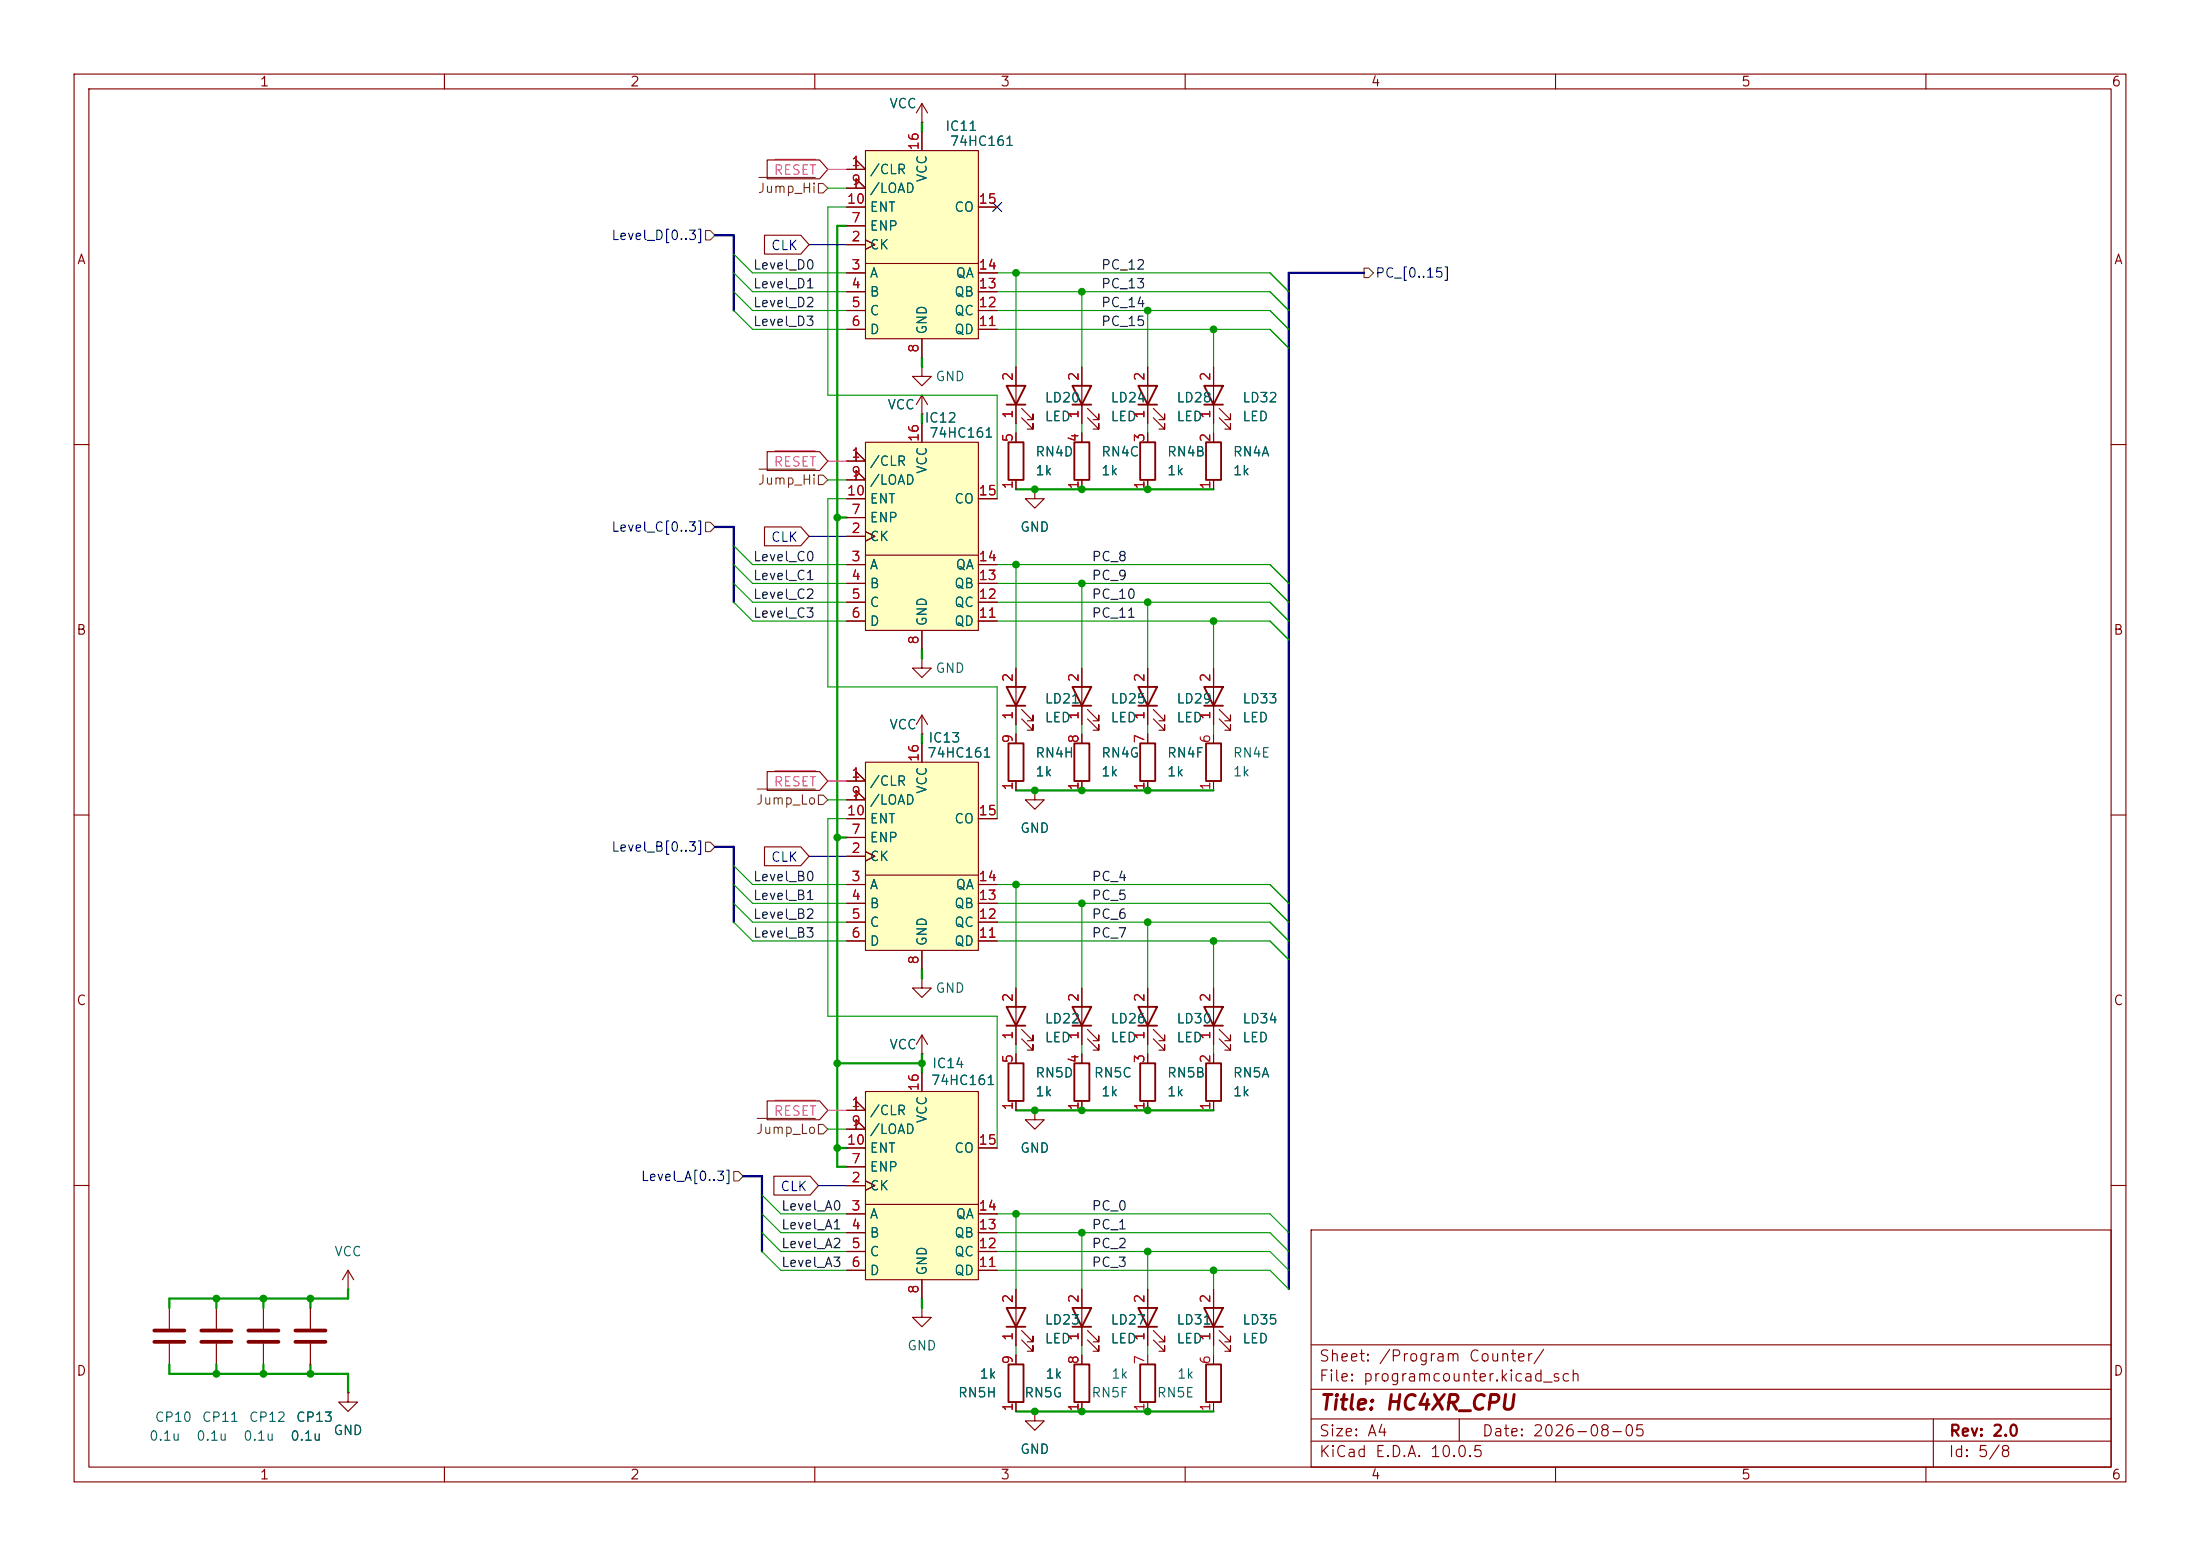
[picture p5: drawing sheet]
<svg xmlns="http://www.w3.org/2000/svg" width="297mm" height="210mm" viewBox="0 0 297 210" stroke-linecap="round" stroke-linejoin="round" font-family="sans-serif">
<g fill="none" stroke="#840000" stroke-width=".15">
<path d="M10 10h277v190h-277zM12 12h273v186h-273zM60 10v2M110 10v2M160 10v2M210 10v2M260 10v2M163.8 49.5v7.7M164.6 56.4l1.5 1.5v-.7v.7h-.7M164.6 55.1l1.5 1.5v-.7v.7h-.7M10 60h2M285 60h2"/>
<path d="M146 99.1v1.2M10 110h2M146 105.4v1.3M285 110h2M163.8 142.2v1.3M163.8 148.6v1.3M10 160h2M177 166h108v32h-108zM285 160h2M60 198v2M110 198v2M160 198v2"/>
<path d="M177 194.5h108M177 191.5h108M177 187.5h108M177 181.5h108M197 191.5v3M210 198v2M260 198v2M261 191.5v6.5"/>
</g>
<path d="M162.6 52.1h2.5l-1.3 2.5zM162.6 54.6h2.5M145 100.3h2.1v5.1h-2.1zM162.8 143.5h2v5.1h-2z" fill="none" stroke="#840000" stroke-width=".25"/>
<path d="M116.8 147.3h15.3v25.4h-15.3z" fill="#ffffc2"/>
<g fill="none" stroke="#840000" stroke-width=".15">
<path d="M154.9 49.5v7.7M154.9 58.4v1.3M155.7 56.4l1.5 1.5v-.7v.7h-.7M155.7 55.1l1.5 1.5v-.7v.7h-.7M163.8 58.4v1.3M154.9 64.8v1.2M163.8 64.8v1.2M124.5 99.1h.1M124.5 96.5v2.6M124.5 96.5l-.8 1.3M124.5 96.5l.7 1.3M146 90.2v7.6"/>
<path d="M146.8 97l1.5 1.6v-.8v.8h-.7M146.8 95.8l1.5 1.5v-.8v.8h-.7M154.9 90.2v7.6M154.9 99.1v1.2M155.7 97l1.5 1.6v-.8v.8h-.7M155.7 95.8l1.5 1.5v-.8v.8h-.7M163.8 90.2v7.6M164.6 97l1.5 1.6v-.8v.8h-.7M164.6 95.8l1.5 1.5v-.8v.8h-.7M139.7 106.7v1.3h1.3l-1.3 1.2-1.3-1.2h1.3M139.7 106.7h.1M154.9 105.4v1.3"/>
<path d="M137.2 133.4v7.6M137.9 138.9l1.5 1.6v-.8v.8h-.7M154.9 133.4v7.6M155.7 138.9l1.5 1.6v-.8v.8h-.7M163.8 133.4v7.6M164.6 138.9l1.5 1.6v-.8v.8h-.7M114.3 149.9h2.5l-1.2-1.3v1.3M114.3 152.4h2.5l-1.2-1.3v1.3M114.3 157.5h2.5M114.3 154.9h2.5M116.8 147.3h15.3v25.4h-15.3zM116.8 159.4l1.3 .6-1.3 .7"/>
<path d="M124.5 144.8v2.5M132.1 154.9h2.5M137.2 142.2v1.3M137.2 148.6v1.3M137.9 140.2l1.5 1.5v-.7v.7h-.7M146 142.2v1.3M146 148.6v1.3M155.7 140.2l1.5 1.5v-.7v.7h-.7M164.6 140.2l1.5 1.5v-.7v.7h-.7M22.9 176.5v2.8M29.2 176.5v2.8M114.3 160h2.5"/>
<path d="M114.3 163.8h2.5M114.3 166.4h2.5M114.3 168.9h2.5M114.3 171.5h2.5M116.8 162.6h15.3M124.5 172.7v2.6M132.1 163.8h2.5M132.1 166.4h2.5M132.1 168.9h2.5M132.1 171.5h2.5M154.9 174v7.6M155.7 179.6l1.5 1.5v-.8v.8h-.7"/>
<path d="M22.9 181.4v2.8M29.2 181.4v2.8M155.7 180.8l1.5 1.6v-.8v.8h-.7"/>
</g>
<path d="M20.8 179.6h4.1M27.2 179.6h4M20.8 181.1h4.1M27.2 181.1h4" fill="none" stroke="#840000" stroke-width=".51"/>
<g fill="none" stroke="#840000" stroke-width=".25">
<path d="M153.7 52.1h2.5l-1.3 2.5zM153.7 54.6h2.5M153.9 59.7h2.1v5.1h-2.1zM162.8 59.7h2v5.1h-2zM144.8 92.7h2.5l-1.3 2.6zM144.8 95.3h2.5M153.7 92.7h2.5l-1.3 2.6zM153.7 95.3h2.5M162.6 92.7h2.5l-1.3 2.6zM162.6 95.3h2.5M153.9 100.3h2.1v5.1h-2.1zM135.9 135.9h2.5l-1.2 2.5z"/>
<path d="M135.9 138.4h2.5M153.7 135.9h2.5l-1.3 2.5zM153.7 138.4h2.5M162.6 135.9h2.5l-1.3 2.5zM162.6 138.4h2.5M136.1 143.5h2.1v5.1h-2.1zM145 143.5h2.1v5.1h-2.1zM153.7 176.5h2.5l-1.3 2.6zM153.7 179.1h2.5"/>
</g>
<path d="M116.8 59.7h15.3v25.4h-15.3z" fill="#ffffc2"/>
<g fill="none" stroke="#840000" stroke-width=".15">
<path d="M124.5 16.5h.1M124.5 14v2.5M124.5 14l-.8 1.2M124.5 14l.7 1.2M116.8 59.7h15.3v25.4h-15.3zM124.5 57.2v2.5M146 49.5v7.7M146 58.4v1.3M146.8 56.4l1.5 1.5v-.7v.7h-.7M146.8 55.1l1.5 1.5v-.7v.7h-.7M114.3 62.2h2.5l-1.2-1.2v1.2M114.3 64.8h2.5l-1.2-1.3v1.3"/>
<path d="M114.3 72.4h2.5M114.3 76.2h2.5M114.3 78.7h2.5M114.3 69.9h2.5M114.3 67.3h2.5M116.8 71.8l1.3 .6-1.3 .6M116.8 74.9h15.3M132.1 76.2h2.5M132.1 78.7h2.5M132.1 67.3h2.5M146 64.8v1.2M114.3 81.3h2.5"/>
<path d="M114.3 83.8h2.5M124.5 85.1v2.5M132.1 81.3h2.5M132.1 83.8h2.5M137.2 90.2v7.6M137.2 99.1v1.2M137.9 97l1.5 1.6v-.8v.8h-.7M137.9 95.8l1.5 1.5v-.8v.8h-.7M163.8 99.1v1.2M137.2 105.4v1.3M163.8 105.4v1.3M124.5 132.1v1.3h1.2l-1.2 1.2-1.3-1.2h1.3"/>
<path d="M124.5 132.1h.1M124.5 139.7v2.5M124.5 139.7l-.8 1.3M124.5 139.7l.7 1.3M146 133.4v7.6M146.8 138.9l1.5 1.6v-.8v.8h-.7M124.5 142.2h.1M139.7 149.9v1.2h1.3l-1.3 1.3-1.3-1.3h1.3M139.7 149.9h.1M146.8 140.2l1.5 1.5v-.7v.7h-.7M154.9 142.2v1.3M154.9 148.6v1.3"/>
<path d="M35.6 176.5v2.8M41.9 176.5v2.8M47 174h.1M47 171.5l-.8 1.2M47 171.5l.8 1.2M47 171.5v2.5M124.5 176.5v1.3h1.2l-1.2 1.3-1.3-1.3h1.3M124.5 176.5h.1M35.6 181.4v2.8M41.9 181.4v2.8"/>
</g>
<path d="M144.8 52.1h2.5l-1.3 2.5zM144.8 54.6h2.5M145 59.7h2.1v5.1h-2.1zM135.9 92.7h2.5l-1.2 2.6zM135.9 95.3h2.5M136.1 100.3h2.1v5.1h-2.1zM162.8 100.3h2v5.1h-2zM144.8 135.9h2.5l-1.3 2.5zM144.8 138.4h2.5M153.9 143.5h2.1v5.1h-2.1z" fill="none" stroke="#840000" stroke-width=".25"/>
<path d="M33.5 179.6h4.1M39.9 179.6h4M33.5 181.1h4.1M39.9 181.1h4" fill="none" stroke="#840000" stroke-width=".51"/>
<path d="M116.8 20.3h15.3v25.4h-15.3z" fill="#ffffc2"/>
<g fill="none" stroke="#840000" stroke-width=".15">
<path d="M124.5 17.8v2.5M114.3 22.9h2.5l-1.2-1.3v1.3M114.3 25.4h2.5l-1.2-1.3v1.3M114.3 33h2.5M114.3 36.8h2.5M114.3 39.4h2.5M114.3 30.5h2.5M114.3 27.9h2.5M116.8 20.3h15.3v25.4h-15.3zM116.8 32.4l1.3 .6-1.3 .7M116.8 35.6h15.3M132.1 36.8h2.5"/>
<path d="M132.1 39.4h2.5M132.1 27.9h2.5M114.3 41.9h2.5M114.3 44.5h2.5M124.5 45.7v2.6M132.1 41.9h2.5M132.1 44.5h2.5"/>
</g>
<path d="M116.8 102.9h15.3v25.4h-15.3z" fill="#ffffc2"/>
<g fill="none" stroke="#840000" stroke-width=".15">
<path d="M124.5 16.5h.1M124.5 17.8v2.5M103.2 31.7h4.9l1.1 1.3-1.1 1.3h-4.9zM103.6 21.6h7l1.2 1.3-1.2 1.2h-7zM114.3 22.9h2.5l-1.2-1.3v1.3M114.3 25.4h2.5l-1.2-1.3v1.3M114.3 33h2.5M114.3 36.8h2.5M114.3 39.4h2.5M114.3 30.5h2.5M114.3 27.9h2.5M116.8 32.4l1.3 .6-1.3 .7"/>
<path d="M132.1 36.8h2.5M132.1 39.4h2.5M132.1 27.9h2.5M114.3 41.9h2.5M114.3 44.5h2.5M124.5 55.9h.1M124.5 49.5v1.3h1.2l-1.2 1.3-1.3-1.3h1.3M124.5 49.5h.1M124.5 45.7v2.6M124.5 53.3v2.6M124.5 57.2v2.5M124.5 53.3l-.8 1.3"/>
<path d="M124.5 53.3l.7 1.3M132.1 41.9h2.5M132.1 44.5h2.5M137.2 49.5v7.7M137.2 58.4v1.3M137.9 56.4l1.5 1.5v-.7v.7h-.7M137.9 55.1l1.5 1.5v-.7v.7h-.7M146 49.5v2.6M146 54.6v2.6M146 58.4v1.3M154.9 49.5v2.6M154.9 54.6v2.6"/>
<path d="M154.9 58.4v1.3M163.8 49.5v2.6M163.8 54.6v2.6M163.8 58.4v1.3M103.2 71.1h4.9l1.1 1.3-1.1 1.3h-4.9zM103.6 61h7l1.2 1.2-1.2 1.3h-7zM114.3 62.2h2.5l-1.2-1.2v1.2M114.3 64.8h2.5l-1.2-1.3v1.3M114.3 72.4h2.5M114.3 76.2h2.5M114.3 78.7h2.5M114.3 69.9h2.5"/>
<path d="M114.3 67.3h2.5M116.8 71.8l1.3 .6-1.3 .6M132.1 76.2h2.5M132.1 78.7h2.5M132.1 67.3h2.5M137.2 64.8v1.2M139.7 66v1.3h1.3l-1.3 1.3-1.3-1.3h1.3M139.7 66h.1M146 64.8v1.2M154.9 64.8v1.2M163.8 64.8v1.2M114.3 81.3h2.5"/>
<path d="M114.3 83.8h2.5M124.5 88.9v1.3h1.2l-1.2 1.2-1.3-1.2h1.3M124.5 88.9h.1M124.5 99.1h.1M124.5 85.1v2.5M132.1 81.3h2.5M132.1 83.8h2.5M137.2 90.2v2.5M137.2 95.3v2.5M137.2 99.1v1.2M146 90.2v2.5M146 95.3v2.5"/>
<path d="M146 99.1v1.2M154.9 90.2v2.5M154.9 95.3v2.5M154.9 99.1v1.2M163.8 90.2v2.5M163.8 95.3v2.5M103.2 114.3h4.9l1.1 1.3-1.1 1.2h-4.9zM103.6 104.1h7l1.2 1.3-1.2 1.3h-7zM114.3 105.4h2.5l-1.2-1.3v1.3M114.3 108h2.5l-1.2-1.3v1.3M114.3 115.6h2.5M114.3 119.4h2.5"/>
<path d="M114.3 113h2.5M114.3 110.5h2.5M116.8 102.9h15.3v25.4h-15.3zM116.8 114.9l1.3 .7-1.3 .6M116.8 118.1h15.3M124.5 100.3v2.6M132.1 119.4h2.5M132.1 110.5h2.5M137.2 105.4v1.3M139.7 106.7h.1M146 105.4v1.3M154.9 105.4v1.3"/>
<path d="M114.3 121.9h2.5M114.3 124.5h2.5M114.3 127h2.5M124.5 128.3v2.5M132.1 121.9h2.5M132.1 124.5h2.5M132.1 127h2.5M137.2 133.4v2.5M137.2 138.4v2.6M146 133.4v2.5M146 138.4v2.6M154.9 133.4v2.5"/>
<path d="M154.9 138.4v2.6M163.8 133.4v2.5M163.8 138.4v2.6M103.6 148.6h7l1.2 1.3-1.2 1.2h-7zM104.5 158.7h4.9l1.1 1.3-1.1 1.3h-4.9zM114.3 149.9h2.5l-1.2-1.3v1.3M114.3 152.4h2.5l-1.2-1.3v1.3M114.3 157.5h2.5M114.3 154.9h2.5M116.8 159.4l1.3 .6-1.3 .7M124.5 142.2h.1M124.5 144.8v2.5"/>
<path d="M132.1 154.9h2.5M137.2 142.2v1.3M137.2 148.6v1.3M139.7 149.9h.1M146 142.2v1.3M146 148.6v1.3M154.9 142.2v1.3M154.9 148.6v1.3M163.8 142.2v1.3M163.8 148.6v1.3M41.9 176.5v2.8M114.3 160h2.5"/>
<path d="M114.3 163.8h2.5M114.3 166.4h2.5M114.3 168.9h2.5M114.3 171.5h2.5M124.5 172.7v2.6M132.1 163.8h2.5M132.1 166.4h2.5M132.1 168.9h2.5M132.1 171.5h2.5M137.2 174v7.6M137.9 179.6l1.5 1.5v-.8v.8h-.7M146 174v7.6"/>
<path d="M146.8 179.6l1.5 1.5v-.8v.8h-.7M154.9 174v2.5M154.9 179.1v2.5M163.8 174v7.6M164.6 179.6l1.5 1.5v-.8v.8h-.7M41.9 181.4v2.8M47 188v1.2h1.3l-1.3 1.3-1.3-1.3h1.3M47 188h.1M137.2 182.9v1.3M137.2 189.2v1.3M137.9 180.8l1.5 1.6v-.8v.8h-.7M139.7 190.5v1.3h1.3l-1.3 1.2-1.3-1.2h1.3"/>
<path d="M139.7 190.5h.1M146 182.9v1.3M146 189.2v1.3M146.8 180.8l1.5 1.6v-.8v.8h-.7M154.9 182.9v1.3M154.9 189.2v1.3M163.8 182.9v1.3M163.8 189.2v1.3M164.6 180.8l1.5 1.6v-.8v.8h-.7"/>
</g>
<g fill="none" stroke="#840000" stroke-width=".25">
<path d="M135.9 52.1h2.5l-1.2 2.5zM135.9 54.6h2.5M136.1 59.7h2.1v5.1h-2.1zM135.9 176.5h2.5l-1.2 2.6zM135.9 179.1h2.5M144.8 176.5h2.5l-1.3 2.6zM144.8 179.1h2.5M162.6 176.5h2.5l-1.3 2.6zM162.6 179.1h2.5M136.1 184.2h2.1v5h-2.1zM145 184.2h2.1v5h-2.1zM153.9 184.2h2.1v5h-2.1z"/>
<path d="M162.8 184.2h2v5h-2z"/>
</g>
<g fill="none" stroke="#725600" stroke-width=".15">
<path d="M95.2 31.1h.7l.6 .7-.6 .6h-.7zM102.5 24h7.6M110.5 24.8h.6l.7 .6-.7 .6h-.6zM184.1 36.2h.7l.6 .6-.6 .7h-.7zM95.2 70.5h.7l.6 .6-.6 .7h-.7zM102.5 63.3h7.6M110.5 64.1h.6l.7 .7-.7 .6h-.6zM95.2 113.7h.7l.6 .6-.6 .6h-.7zM102.2 106.5h7.9M110.5 107.3h.6l.7 .7-.7 .6h-.6zM99.1 158.1h.6l.6 .7-.6 .6h-.6zM102.2 151h7.9"/>
<path d="M110.5 151.8h.6l.7 .6-.7 .6h-.6z"/>
</g>
<path d="M104.6 21.5h5.5M111.8 22.9h2.5M104.6 60.9h5.5M111.8 62.2h2.5M104.6 104.1h5.5M111.8 105.4h2.5M104.6 148.5h5.5M111.8 149.9h2.5" fill="none" stroke="#ff00d1" stroke-width=".15"/>
<path d="M96.5 31.8h2.6v10.1M184.1 36.8h-10.1v137.2M96.5 71.1h2.6v10.2M96.5 114.3h2.6v10.2M100.3 158.8h2.6v10.1" fill="none" stroke="#000084" stroke-width=".3"/>
<g fill="none" stroke="#009600" stroke-width=".15">
<path d="M99.1 39.4l2.5 2.5h12.7M99.1 36.8l2.5 2.6h12.7M99.1 34.3l2.5 2.5h12.7M111.8 25.4h2.5M114.3 27.9h-2.5v25.4h22.8v14M134.6 39.4h36.8l2.6 2.5M134.6 36.8h36.8l2.6 2.6M137.2 36.8v12.7M146 39.4v10.1M99.1 41.9l2.5 2.6h12.7M134.6 44.5h36.8l2.6 2.5M134.6 41.9h36.8l2.6 2.6"/>
<path d="M137.2 57.2v1.2M146 57.2v1.2M154.9 41.9v7.6M154.9 57.2v1.2M163.8 44.5v5M163.8 57.2v1.2M99.1 76.2l2.5 2.5h12.7M99.1 78.7l2.5 2.6h12.7M99.1 73.7l2.5 2.5h12.7M111.8 64.8h2.5M114.3 67.3h-2.5v25.4h22.8v17.8M134.6 78.7h36.8l2.6 2.6"/>
<path d="M134.6 76.2h36.8l2.6 2.5M137.2 76.2v14M146 78.7v11.5M99.1 81.3l2.5 2.5h12.7M134.6 81.3h36.8l2.6 2.5M134.6 83.8h36.8l2.6 2.6M137.2 97.8v1.3M146 97.8v1.3M154.9 81.3v8.9M154.9 97.8v1.3M163.8 83.8v6.4M163.8 97.8v1.3"/>
<path d="M99.1 116.8l2.5 2.6h12.7M99.1 119.4l2.5 2.5h12.7M111.8 108h2.5M114.3 110.5h-2.5v26.7h22.8v17.7M134.6 119.4h36.8l2.6 2.5M137.2 119.4v14M99.1 124.5l2.5 2.5h12.7M99.1 121.9l2.5 2.6h12.7M134.6 121.9h36.8l2.6 2.6M134.6 127h36.8l2.6 2.5M134.6 124.5h36.8l2.6 2.5M146 121.9v11.5"/>
<path d="M154.9 124.5v8.9M163.8 127v6.4M111.8 152.4h2.5M137.2 141v1.2M146 141v1.2M154.9 141v1.2M163.8 141v1.2M102.9 161.3l2.5 2.5h8.9M102.9 163.8l2.5 2.6h8.9M102.9 166.4l2.5 2.5h8.9M102.9 168.9l2.5 2.6h8.9M134.6 163.8h36.8l2.6 2.6"/>
<path d="M134.6 166.4h36.8l2.6 2.5M134.6 168.9h36.8l2.6 2.6M134.6 171.5h36.8l2.6 2.5M137.2 163.8v10.2M146 166.4v7.6M154.9 168.9v5.1M163.8 171.5v2.5M137.2 181.6v1.3M146 181.6v1.3M154.9 181.6v1.3M163.8 181.6v1.3"/>
</g>
<g fill="none" stroke="#009600" stroke-width=".3">
<path d="M124.5 16.5v1.3M114.3 30.5h-1.3v127h1.3M124.5 48.3v1.2M124.5 55.9v1.3M113 69.9h1.3M137.2 66h26.6M124.5 87.6v1.3M124.5 99.1v1.2M113 113h1.3M137.2 106.7h26.6M124.5 130.8v1.3M113 154.9h1.3"/>
<path d="M113 143.5h11.5M124.5 142.2v2.6M137.2 149.9h26.6M29.2 175.3v1.2M35.6 175.3v1.2M41.9 175.3v1.2M47 174v1.3h-24.1v1.2M124.5 175.3v1.2M22.9 184.2v1.2h24.1v2.6M29.2 184.2v1.2M35.6 184.2v1.2M41.9 184.2v1.2"/>
<path d="M137.2 190.5h26.6"/>
</g>
<path d="M109.2 33h5.1M109.2 72.4h5.1M109.2 115.6h5.1M110.5 160h3.8" fill="none" stroke="#0000c2" stroke-width=".15"/>
<path d="M134 27.3l1.2 1.2M135.2 27.3l-1.2 1.2" fill="none" stroke="#000084" stroke-width=".15"/>
<g fill="#009600" stroke="#009600" stroke-width=".14">
<circle cx="154.9" cy="124.5" r=".46"/>
<circle cx="154.9" cy="106.7" r=".46"/>
<circle cx="146" cy="106.7" r=".46"/>
<circle cx="113" cy="69.9" r=".46"/>
<circle cx="139.7" cy="106.7" r=".46"/>
<circle cx="137.2" cy="119.4" r=".46"/>
<circle cx="163.8" cy="83.8" r=".46"/>
<circle cx="154.9" cy="81.3" r=".46"/>
<circle cx="146" cy="78.7" r=".46"/>
<circle cx="154.9" cy="66" r=".46"/>
<circle cx="139.7" cy="66" r=".46"/>
<circle cx="137.2" cy="76.2" r=".46"/>
<circle cx="146" cy="39.4" r=".46"/>
<circle cx="137.2" cy="36.8" r=".46"/>
<circle cx="163.8" cy="44.5" r=".46"/>
<circle cx="154.9" cy="41.9" r=".46"/>
<circle cx="146" cy="66" r=".46"/>
<circle cx="154.9" cy="190.5" r=".46"/>
<circle cx="146" cy="190.5" r=".46"/>
<circle cx="139.7" cy="190.5" r=".46"/>
<circle cx="146" cy="166.4" r=".46"/>
<circle cx="137.2" cy="163.8" r=".46"/>
<circle cx="163.8" cy="127" r=".46"/>
<circle cx="146" cy="121.9" r=".46"/>
<circle cx="139.7" cy="149.9" r=".46"/>
<circle cx="154.9" cy="149.9" r=".46"/>
<circle cx="146" cy="149.9" r=".46"/>
<circle cx="163.8" cy="171.5" r=".46"/>
<circle cx="154.9" cy="168.9" r=".46"/>
<circle cx="41.9" cy="175.3" r=".46"/>
<circle cx="41.9" cy="185.4" r=".46"/>
<circle cx="35.6" cy="185.4" r=".46"/>
<circle cx="29.2" cy="185.4" r=".46"/>
<circle cx="35.6" cy="175.3" r=".46"/>
<circle cx="29.2" cy="175.3" r=".46"/>
<circle cx="113" cy="113" r=".46"/>
<circle cx="113" cy="143.5" r=".46"/>
<circle cx="113" cy="154.9" r=".46"/>
<circle cx="124.5" cy="143.5" r=".46"/>
</g>
<text font-size="2" fill="#840000" x="178" y="190.8">Title: HC4XR_CPU</text>
<g font-size="1.5" fill="#840000">
<text x="178" y="184.1">Sheet: /Program Counter/</text>
<text x="178" y="186.8">File: programcounter.kicad_sch</text>
<text x="178" y="197">KiCad E.D.A. 10.0.5</text>
<text x="178" y="194.2">Size: A4</text>
<text x="200" y="194.2">Date: 2026-08-05</text>
<text x="263" y="197">Id: 5/8</text>
<text x="263" y="194.2">Rev: 2.0</text>
</g>
<g font-size="1.3" fill="#840000">
<text x="35" y="12">1</text>
<text x="85" y="12">2</text>
<text x="135" y="12">3</text>
<text x="185" y="12">4</text>
<text x="235" y="12">5</text>
<text x="285" y="12">6</text>
<text x="10.3" y="36">A</text>
<text x="285.3" y="36">A</text>
<text x="10.2" y="86">B</text>
<text x="285.2" y="86">B</text>
<text x="10.2" y="136">C</text>
<text x="285.2" y="136">C</text>
<text x="10.2" y="186">D</text>
<text x="285.2" y="186">D</text>
<text x="35" y="200">1</text>
<text x="85" y="200">2</text>
<text x="135" y="200">3</text>
<text x="185" y="200">4</text>
<text x="235" y="200">5</text>
<text x="285" y="200">6</text>
</g>
<g font-size="1.3" fill="#006464">
<text x="120" y="14.9">VCC</text>
<text x="127.5" y="18">IC11</text>
<text x="117.3" y="23.8">/CLR</text>
<text x="128.1" y="20">74HC161</text>
<text x="117.3" y="26.4">/LOAD</text>
<text x="117.3" y="28.9">ENT</text>
<text x="125.4" y="24.7" transform="rotate(-90 125.4 24.7)">VCC</text>
<text x="128.7" y="28.9">CO</text>
<text x="117.3" y="34">CK</text>
<text x="117.3" y="31.4">ENP</text>
<text x="117.3" y="37.8">A</text>
<text x="117.3" y="40.3">B</text>
<text x="128.7" y="40.3">QB</text>
<text x="128.9" y="37.8">QA</text>
<text x="117.3" y="42.9">C</text>
<text x="117.3" y="45.4">D</text>
<text x="125.4" y="45.2" transform="rotate(-90 125.4 45.2)">GND</text>
<text x="128.7" y="45.4">QD</text>
<text x="128.7" y="42.9">QC</text>
<text x="126.2" y="51.8">GND</text>
<text x="119.7" y="55.6">VCC</text>
<text x="124.7" y="57.4">IC12</text>
<text x="125.3" y="59.4">74HC161</text>
<text x="141" y="54.6">LD20</text>
<text x="141" y="57.2">LED</text>
<text x="149.8" y="54.6">LD24</text>
<text x="149.8" y="57.2">LED</text>
<text x="158.7" y="54.6">LD28</text>
<text x="158.7" y="57.2">LED</text>
<text x="167.6" y="54.6">LD32</text>
<text x="167.6" y="57.2">LED</text>
<text x="117.3" y="63.2">/CLR</text>
<text x="117.3" y="65.7">/LOAD</text>
<text x="125.4" y="64.1" transform="rotate(-90 125.4 64.1)">VCC</text>
<text x="139.7" y="61.9">RN4D</text>
<text x="139.7" y="64.5">1k</text>
<text x="148.6" y="61.9">RN4C</text>
<text x="148.6" y="64.5">1k</text>
<text x="157.5" y="61.9">RN4B</text>
<text x="157.5" y="64.5">1k</text>
<text x="166.4" y="61.9">RN4A</text>
<text x="166.4" y="64.5">1k</text>
<text x="117.3" y="70.8">ENP</text>
<text x="117.3" y="68.3">ENT</text>
<text x="128.7" y="68.3">CO</text>
<text x="117.3" y="73.4">CK</text>
<text x="117.3" y="77.2">A</text>
<text x="128.9" y="77.2">QA</text>
<text x="137.6" y="72.1">GND</text>
<text x="117.3" y="79.7">B</text>
<text x="117.3" y="82.2">C</text>
<text x="128.7" y="82.2">QC</text>
<text x="128.7" y="79.7">QB</text>
<text x="117.3" y="84.8">D</text>
<text x="125.4" y="84.6" transform="rotate(-90 125.4 84.6)">GND</text>
<text x="128.7" y="84.8">QD</text>
<text x="126.2" y="91.1">GND</text>
<text x="141" y="95.3">LD21</text>
<text x="149.8" y="95.3">LD25</text>
<text x="158.7" y="95.3">LD29</text>
<text x="167.6" y="95.3">LD33</text>
<text x="120" y="98.8">VCC</text>
<text x="125.2" y="100.5">IC13</text>
<text x="141" y="97.8">LED</text>
<text x="149.8" y="97.8">LED</text>
<text x="158.7" y="97.8">LED</text>
<text x="167.6" y="97.8">LED</text>
<text x="117.3" y="106.4">/CLR</text>
<text x="125.1" y="102.6">74HC161</text>
<text x="125.4" y="107.2" transform="rotate(-90 125.4 107.2)">VCC</text>
<text x="139.7" y="102.6">RN4H</text>
<text x="139.7" y="105.1">1k</text>
<text x="148.6" y="102.6">RN4G</text>
<text x="148.6" y="105.1">1k</text>
<text x="157.5" y="102.6">RN4F</text>
<text x="157.5" y="105.1">1k</text>
<text x="166.4" y="102.6">RN4E</text>
<text x="166.4" y="105.1">1k</text>
<text x="117.3" y="114">ENP</text>
<text x="117.3" y="108.9">/LOAD</text>
<text x="117.3" y="111.5">ENT</text>
<text x="128.7" y="111.5">CO</text>
<text x="137.6" y="112.7">GND</text>
<text x="117.3" y="116.5">CK</text>
<text x="117.3" y="120.3">A</text>
<text x="117.3" y="122.9">B</text>
<text x="117.3" y="125.4">C</text>
<text x="128.7" y="125.4">QC</text>
<text x="128.7" y="122.9">QB</text>
<text x="128.9" y="120.3">QA</text>
<text x="117.3" y="128">D</text>
<text x="125.4" y="127.8" transform="rotate(-90 125.4 127.8)">GND</text>
<text x="128.7" y="128">QD</text>
<text x="126.2" y="134.3">GND</text>
<text x="120" y="141.9">VCC</text>
<text x="141" y="138.4">LD22</text>
<text x="141" y="141">LED</text>
<text x="149.8" y="138.4">LD26</text>
<text x="149.8" y="141">LED</text>
<text x="158.7" y="138.4">LD30</text>
<text x="158.7" y="141">LED</text>
<text x="167.6" y="138.4">LD34</text>
<text x="167.6" y="141">LED</text>
<text x="125.6" y="146.8">74HC161</text>
<text x="125.7" y="144.5">IC14</text>
<text x="139.7" y="145.7">RN5D</text>
<text x="139.7" y="148.3">1k</text>
<text x="147.6" y="145.7">RN5C</text>
<text x="148.6" y="148.3">1k</text>
<text x="157.5" y="145.7">RN5B</text>
<text x="157.5" y="148.3">1k</text>
<text x="166.4" y="145.7">RN5A</text>
<text x="166.4" y="148.3">1k</text>
<text x="117.3" y="150.8">/CLR</text>
<text x="117.3" y="153.4">/LOAD</text>
<text x="117.3" y="155.9">ENT</text>
<text x="125.4" y="151.7" transform="rotate(-90 125.4 151.7)">VCC</text>
<text x="128.7" y="155.9">CO</text>
<text x="137.6" y="155.9">GND</text>
<text x="117.3" y="161">CK</text>
<text x="117.3" y="158.4">ENP</text>
<text x="117.3" y="164.8">A</text>
<text x="117.3" y="167.3">B</text>
<text x="128.7" y="167.3">QB</text>
<text x="128.9" y="164.8">QA</text>
<text x="45" y="169.9">VCC</text>
<text x="117.3" y="169.9">C</text>
<text x="117.3" y="172.4">D</text>
<text x="125.4" y="172.2" transform="rotate(-90 125.4 172.2)">GND</text>
<text x="128.7" y="172.4">QD</text>
<text x="128.7" y="169.9">QC</text>
<text x="141" y="179.1">LD23</text>
<text x="149.8" y="179.1">LD27</text>
<text x="158.7" y="179.1">LD31</text>
<text x="167.6" y="179.1">LD35</text>
<text x="122.4" y="182.6">GND</text>
<text x="141" y="181.6">LED</text>
<text x="149.8" y="181.6">LED</text>
<text x="158.7" y="181.6">LED</text>
<text x="167.6" y="181.6">LED</text>
<text x="129.2" y="188.9">RN5H</text>
<text x="132.1" y="186.4">1k</text>
<text x="138.2" y="188.9">RN5G</text>
<text x="141" y="186.4">1k</text>
<text x="147.3" y="188.9">RN5F</text>
<text x="149.9" y="186.4">1k</text>
<text x="156.1" y="188.9">RN5E</text>
<text x="158.8" y="186.4">1k</text>
<text x="20.1" y="194.8">0.1u</text>
<text x="20.8" y="192.2">CP10</text>
<text x="26.4" y="194.8">0.1u</text>
<text x="27.2" y="192.2">CP11</text>
<text x="32.8" y="194.8">0.1u</text>
<text x="33.5" y="192.2">CP12</text>
<text x="39.1" y="194.8">0.1u</text>
<text x="39.9" y="192.2">CP13</text>
<text x="44.9" y="194">GND</text>
<text x="137.6" y="196.5">GND</text>
</g>
<g font-size="1.3" fill="#ff00d1">
<text x="104.4" y="23.9">RESET</text>
<text x="104.4" y="63.3">RESET</text>
<text x="104.4" y="106.5">RESET</text>
<text x="104.4" y="150.9">RESET</text>
</g>
<g font-size="1.3" fill="#a90000">
<text x="114.8" y="22.7">1</text>
<text x="124.3" y="20.4" transform="rotate(-90 124.3 20.4)">16</text>
<text x="114.2" y="27.8">10</text>
<text x="114.8" y="25.3">9</text>
<text x="132" y="27.8">15</text>
<text x="114.8" y="32.9">2</text>
<text x="114.8" y="30.3">7</text>
<text x="114.8" y="36.7">3</text>
<text x="114.8" y="39.2">4</text>
<text x="114.8" y="41.8">5</text>
<text x="132" y="41.8">12</text>
<text x="132" y="39.2">13</text>
<text x="132" y="36.7">14</text>
<text x="114.8" y="44.3">6</text>
<text x="124.3" y="47.7" transform="rotate(-90 124.3 47.7)">8</text>
<text x="132" y="44.3">11</text>
<text x="137" y="51.5" transform="rotate(-90 137 51.5)">2</text>
<text x="145.9" y="51.5" transform="rotate(-90 145.9 51.5)">2</text>
<text x="154.8" y="51.5" transform="rotate(-90 154.8 51.5)">2</text>
<text x="163.7" y="51.5" transform="rotate(-90 163.7 51.5)">2</text>
<text x="124.3" y="59.8" transform="rotate(-90 124.3 59.8)">16</text>
<text x="137" y="59.8" transform="rotate(-90 137 59.8)">5</text>
<text x="137" y="56.6" transform="rotate(-90 137 56.6)">1</text>
<text x="145.9" y="59.8" transform="rotate(-90 145.9 59.8)">4</text>
<text x="145.9" y="56.6" transform="rotate(-90 145.9 56.6)">1</text>
<text x="154.8" y="59.8" transform="rotate(-90 154.8 59.8)">3</text>
<text x="154.8" y="56.6" transform="rotate(-90 154.8 56.6)">1</text>
<text x="163.7" y="59.8" transform="rotate(-90 163.7 59.8)">2</text>
<text x="163.7" y="56.6" transform="rotate(-90 163.7 56.6)">1</text>
<text x="114.8" y="62.1">1</text>
<text x="114.8" y="64.6">9</text>
<text x="114.2" y="67.2">10</text>
<text x="114.8" y="69.7">7</text>
<text x="132" y="67.2">15</text>
<text x="137" y="66.1" transform="rotate(-90 137 66.1)">1</text>
<text x="145.9" y="66.1" transform="rotate(-90 145.9 66.1)">1</text>
<text x="154.8" y="66.1" transform="rotate(-90 154.8 66.1)">1</text>
<text x="163.7" y="66.1" transform="rotate(-90 163.7 66.1)">1</text>
<text x="114.8" y="72.3">2</text>
<text x="114.8" y="76.1">3</text>
<text x="132" y="76.1">14</text>
<text x="114.8" y="78.6">4</text>
<text x="114.8" y="81.1">5</text>
<text x="114.8" y="83.7">6</text>
<text x="132" y="83.7">11</text>
<text x="132" y="81.1">12</text>
<text x="132" y="78.6">13</text>
<text x="124.3" y="87.1" transform="rotate(-90 124.3 87.1)">8</text>
<text x="137" y="92.2" transform="rotate(-90 137 92.2)">2</text>
<text x="145.9" y="92.2" transform="rotate(-90 145.9 92.2)">2</text>
<text x="154.8" y="92.2" transform="rotate(-90 154.8 92.2)">2</text>
<text x="163.7" y="92.2" transform="rotate(-90 163.7 92.2)">2</text>
<text x="137" y="100.4" transform="rotate(-90 137 100.4)">9</text>
<text x="137" y="97.3" transform="rotate(-90 137 97.3)">1</text>
<text x="145.9" y="100.4" transform="rotate(-90 145.9 100.4)">8</text>
<text x="145.9" y="97.3" transform="rotate(-90 145.9 97.3)">1</text>
<text x="154.8" y="100.4" transform="rotate(-90 154.8 100.4)">7</text>
<text x="154.8" y="97.3" transform="rotate(-90 154.8 97.3)">1</text>
<text x="163.7" y="100.4" transform="rotate(-90 163.7 100.4)">6</text>
<text x="163.7" y="97.3" transform="rotate(-90 163.7 97.3)">1</text>
<text x="114.8" y="105.3">1</text>
<text x="114.8" y="107.8">9</text>
<text x="124.3" y="102.9" transform="rotate(-90 124.3 102.9)">16</text>
<text x="137" y="106.8" transform="rotate(-90 137 106.8)">1</text>
<text x="145.9" y="106.8" transform="rotate(-90 145.9 106.8)">1</text>
<text x="154.8" y="106.8" transform="rotate(-90 154.8 106.8)">1</text>
<text x="163.7" y="106.8" transform="rotate(-90 163.7 106.8)">1</text>
<text x="114.2" y="110.4">10</text>
<text x="114.8" y="112.9">7</text>
<text x="132" y="110.4">15</text>
<text x="114.8" y="115.4">2</text>
<text x="114.8" y="119.2">3</text>
<text x="132" y="119.2">14</text>
<text x="114.8" y="121.8">4</text>
<text x="114.8" y="124.3">5</text>
<text x="132" y="124.3">12</text>
<text x="132" y="121.8">13</text>
<text x="114.8" y="126.9">6</text>
<text x="124.3" y="130.3" transform="rotate(-90 124.3 130.3)">8</text>
<text x="132" y="126.9">11</text>
<text x="137" y="135.4" transform="rotate(-90 137 135.4)">2</text>
<text x="145.9" y="135.4" transform="rotate(-90 145.9 135.4)">2</text>
<text x="154.8" y="135.4" transform="rotate(-90 154.8 135.4)">2</text>
<text x="163.7" y="135.4" transform="rotate(-90 163.7 135.4)">2</text>
<text x="137" y="143.6" transform="rotate(-90 137 143.6)">5</text>
<text x="137" y="140.4" transform="rotate(-90 137 140.4)">1</text>
<text x="145.9" y="143.6" transform="rotate(-90 145.9 143.6)">4</text>
<text x="145.9" y="140.4" transform="rotate(-90 145.9 140.4)">1</text>
<text x="154.8" y="143.6" transform="rotate(-90 154.8 143.6)">3</text>
<text x="154.8" y="140.4" transform="rotate(-90 154.8 140.4)">1</text>
<text x="163.7" y="143.6" transform="rotate(-90 163.7 143.6)">2</text>
<text x="163.7" y="140.4" transform="rotate(-90 163.7 140.4)">1</text>
<text x="114.8" y="149.7">1</text>
<text x="124.3" y="147.4" transform="rotate(-90 124.3 147.4)">16</text>
<text x="137" y="150" transform="rotate(-90 137 150)">1</text>
<text x="145.9" y="150" transform="rotate(-90 145.9 150)">1</text>
<text x="154.8" y="150" transform="rotate(-90 154.8 150)">1</text>
<text x="163.7" y="150" transform="rotate(-90 163.7 150)">1</text>
<text x="114.2" y="154.8">10</text>
<text x="114.8" y="152.3">9</text>
<text x="132" y="154.8">15</text>
<text x="114.8" y="159.9">2</text>
<text x="114.8" y="157.3">7</text>
<text x="114.8" y="163.7">3</text>
<text x="114.8" y="166.2">4</text>
<text x="132" y="166.2">13</text>
<text x="132" y="163.7">14</text>
<text x="114.8" y="168.8">5</text>
<text x="114.8" y="171.3">6</text>
<text x="132" y="171.3">11</text>
<text x="132" y="168.8">12</text>
<text x="124.3" y="174.7" transform="rotate(-90 124.3 174.7)">8</text>
<text x="137" y="176" transform="rotate(-90 137 176)">2</text>
<text x="145.9" y="176" transform="rotate(-90 145.9 176)">2</text>
<text x="154.8" y="176" transform="rotate(-90 154.8 176)">2</text>
<text x="163.7" y="176" transform="rotate(-90 163.7 176)">2</text>
<text x="137" y="184.2" transform="rotate(-90 137 184.2)">9</text>
<text x="137" y="181.1" transform="rotate(-90 137 181.1)">1</text>
<text x="145.9" y="184.2" transform="rotate(-90 145.9 184.2)">8</text>
<text x="145.9" y="181.1" transform="rotate(-90 145.9 181.1)">1</text>
<text x="154.8" y="184.2" transform="rotate(-90 154.8 184.2)">7</text>
<text x="154.8" y="181.1" transform="rotate(-90 154.8 181.1)">1</text>
<text x="163.7" y="184.2" transform="rotate(-90 163.7 184.2)">6</text>
<text x="163.7" y="181.1" transform="rotate(-90 163.7 181.1)">1</text>
<text x="137" y="190.6" transform="rotate(-90 137 190.6)">1</text>
<text x="145.9" y="190.6" transform="rotate(-90 145.9 190.6)">1</text>
<text x="154.8" y="190.6" transform="rotate(-90 154.8 190.6)">1</text>
<text x="163.7" y="190.6" transform="rotate(-90 163.7 190.6)">1</text>
</g>
<g font-size="1.3" fill="#725600">
<text x="102.2" y="26.4">Jump_Hi</text>
<text x="102.2" y="65.7">Jump_Hi</text>
<text x="102" y="108.9">Jump_Lo</text>
<text x="102" y="153.4">Jump_Lo</text>
</g>
<g font-size="1.3" fill="#000084">
<text x="82.4" y="32.7">Level_D[0..3]</text>
<text x="185.6" y="37.8">PC_[0..15]</text>
<text x="82.4" y="72.1">Level_C[0..3]</text>
<text x="82.4" y="115.3">Level_B[0..3]</text>
<text x="86.4" y="159.7">Level_A[0..3]</text>
</g>
<g font-size="1.3" fill="#0000c2">
<text x="104" y="34.1">CLK</text>
<text x="104" y="73.4">CLK</text>
<text x="104" y="116.6">CLK</text>
<text x="105.3" y="161.1">CLK</text>
</g>
<g font-size="1.3" fill="#0f0f0f">
<text x="101.6" y="39.2">Level_D1</text>
<text x="101.6" y="36.7">Level_D0</text>
<text x="101.6" y="41.8">Level_D2</text>
<text x="148.6" y="39.2">PC_13</text>
<text x="148.6" y="41.8">PC_14</text>
<text x="148.6" y="36.7">PC_12</text>
<text x="101.6" y="44.3">Level_D3</text>
<text x="148.6" y="44.3">PC_15</text>
<text x="101.6" y="76.1">Level_C0</text>
<text x="147.3" y="76.1">PC_8</text>
<text x="101.6" y="83.7">Level_C3</text>
<text x="101.6" y="81.2">Level_C2</text>
<text x="101.6" y="78.6">Level_C1</text>
<text x="147.3" y="81.2">PC_10</text>
<text x="147.3" y="78.6">PC_9</text>
<text x="147.3" y="83.7">PC_11</text>
<text x="101.6" y="119.3">Level_B0</text>
<text x="147.3" y="119.3">PC_4</text>
<text x="101.6" y="124.3">Level_B2</text>
<text x="101.6" y="121.8">Level_B1</text>
<text x="147.3" y="121.8">PC_5</text>
<text x="147.3" y="124.3">PC_6</text>
<text x="101.6" y="126.9">Level_B3</text>
<text x="147.3" y="126.9">PC_7</text>
<text x="105.4" y="163.7">Level_A0</text>
<text x="105.4" y="166.2">Level_A1</text>
<text x="147.3" y="166.2">PC_1</text>
<text x="147.3" y="163.7">PC_0</text>
<text x="105.4" y="171.3">Level_A3</text>
<text x="105.4" y="168.8">Level_A2</text>
<text x="147.3" y="171.3">PC_3</text>
<text x="147.3" y="168.8">PC_2</text>
</g>
</svg>
